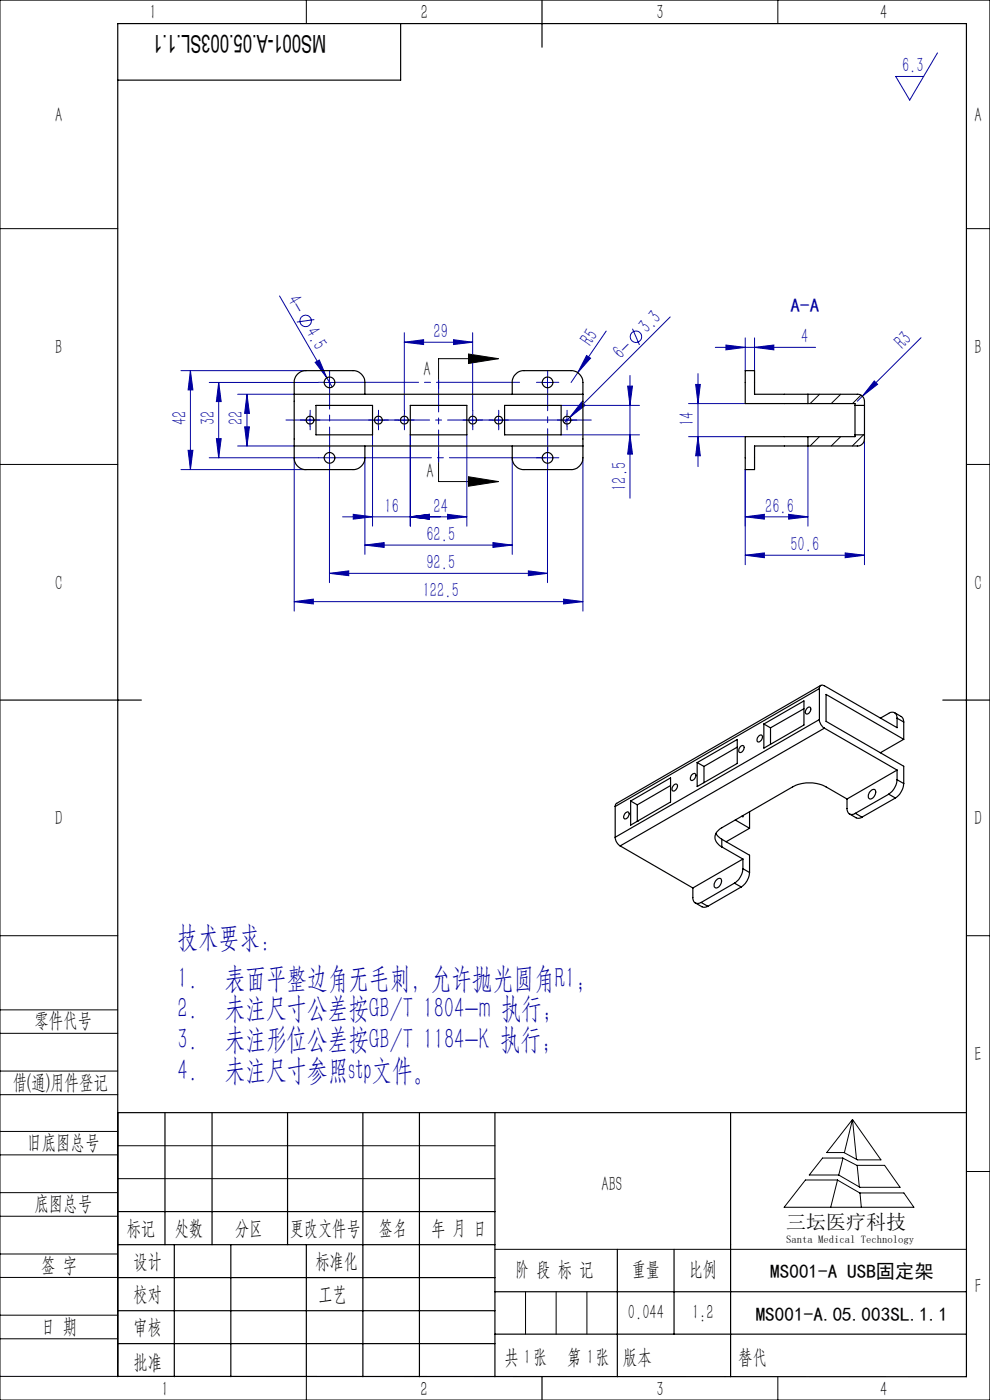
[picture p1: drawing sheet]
<svg xmlns="http://www.w3.org/2000/svg" width="210mm" height="297mm" viewBox="0 0 210 297" stroke-linecap="round" stroke-linejoin="round" font-family="sans-serif">
<g fill="none" stroke="#0000a0" stroke-width=".21">
<path d="M198.9 11.2l-5.9 10-3-5h5.9M38.4 78.6h26.5M40.4 78.6l.5 4.1h-1zM40.4 78.6v21M59.3 62.8l10 17.3M66.7 67.8l-3.7 .5M66.9 76.9l.8-.5 1.6 3.7zM69.9 79.9v2.5M85.8 72.6l4.1-.5v1zM85.8 70.6v16.5M85.8 72.6h14.5M96.2 72.1l4.1 .5-4.1 .5z"/>
<path d="M100.3 70.6v16.5M116.1 79.9v2.5M122.6 79.1l-1.5 2M124.4 75.4l.9 .6-2.7 3.1zM128.6 70.2l-6 8.9M133.6 79.7v26M134.2 69.7l1.4 3.5M142.2 67.2l-22.5 22.5M148.1 79.3v19.7M151.7 73.7h21.3M154 73.2l4.1 .5-4.1 .5zM158.1 71.7v6.9"/>
<path d="M160.1 73.7l4-.5v1zM160.1 71.7v6.9M195.4 71.6l-13.5 13.5M38.4 99.6h26.5M39.9 95.5h1l-.5 4.1zM44.4 97.1h23.1M44.4 81.1h23.1M45.9 93.1h1l-.5 4zM46.4 81.1v16M46.4 81.1l.5 4.1h-1zM50.4 83.6h12M50.4 94.6h12"/>
<path d="M51.9 90.6h1l-.5 4zM52.4 83.6v11M52.4 83.6l.5 4.1h-1zM62.4 97.1v32.5M64.5 89.1h2.5M65.8 87.9v2.5M68.7 97.1h2.5M68.7 81.1h2.5M69.3 80.1l1.1 2M69.9 99.5v24.1M69.9 95.9v2.5M77.4 97.1v20.5"/>
<path d="M79 92.2v19.4M79 89.1h2.5M80.3 87.9v2.5M84.5 89.1h2.5M85.8 87.9v2.5M87 92.2v19.4M99 89.1h2.5M99 92.2v19.4M100.3 87.9v2.5M104.5 89.1h2.5M105.8 87.9v2.5M108.7 97.1v20.5"/>
<path d="M114.9 97.1h2.5M114.9 81.1h2.5M116.1 99.5v24.1M116.1 95.9v2.5M119 86h16.6M119 92.2h16.6M119 89.1h2.5M120.3 87.9v2.5M123.4 85.3l.7 .7-3.2 2.5zM123.6 97.1v32.5M133.1 81.9h1.1l-.6 4.1zM133.6 92.2l.6 4.1h-1.1z"/>
<path d="M146 85.6h12.1M146 92.6h12.1M147.6 81.6h1l-.5 4zM148.1 92.6l.5 4.1h-1zM158.1 99.6v20.2M171.4 94.6v17M183.4 93.1v26.7M185.5 80.8l.7 .7-3.3 2.6zM72.7 109.6h26.3M74.9 109.1l4.1 .5-4.1 .5zM77.4 115.6l4.1-.5v1zM77.4 115.6h31.3"/>
<path d="M87 109.6l4.1-.5v1zM94.9 109.1l4.1 .5-4.1 .5zM104.6 115.1l4.1 .5-4.1 .5zM158.1 109.6l4-.5v1zM158.1 109.6h13.3M158.1 117.8l4-.5v1zM158.1 117.8h25.3M167.3 109.1l4.1 .5-4.1 .5zM179.3 117.3l4.1 .5-4.1 .5zM62.4 127.6l4.1-.5v1zM62.4 127.6h61.2M69.9 121.6l4.1-.5v1z"/>
<path d="M69.9 121.6h46.2M112.1 121.1l4 .5-4 .5zM119.6 127.1l4 .5-4 .5z"/>
<circle cx="64.8" cy="68.1" r="1.22"/>
<circle cx="134.9" cy="71.4" r="1.2"/>
</g>
<g fill="none" stroke="#000" stroke-width=".21">
<path d="M0 0h210v297h-210zM65 0v5M165 0v5M0 48.5h25M205 48.5h5M99.4 75.1l6.3 1-6.3 1zM105.7 76.1h-12.7v6.3M0 98.5h25M93 95.8v6.4h12.7M205 98.5h5M99.4 101.1l6.3 1.1-6.3 .9zM0 198.5h25"/>
<path d="M205 198.5h5M0 214.2h25M0 219.2h25M0 232.2h25M0 227.2h25M25 236v56h-25M180.8 237.5l6.1 8.6h-5l-2.9-1.6h-3.6zM180.8 237.5l-1.7 7M180.8 237.5l.9 8.5M0 245h25M0 240h25M0 258h25"/>
<path d="M0 253h25M25 243.1h80M25 250h80M170.9 250.3h6.7l4.8 2.8h9.3l2.2 3h-27.6zM174.5 245.7h4.3l3 1.5h5.8l3.3 4.7h-8.5l-4.5-2.6h-6.2zM177.7 250.3l-1.5 5.8M178.8 245.7l-.9 3.6M181.8 247.2l.5 4.6M182.4 253.1l.3 3M205 248.5h5M0 271h25M0 266h25"/>
<path d="M0 279h25M105 265h100M111.5 274v9M118 274v9M124.5 274v9M0 284h25M65 292.1v4.9M153.7 292h.1M165 292v5"/>
</g>
<g fill="none" stroke="#0000a0" stroke-width=".21" stroke-dasharray="30.5 1.3 1.3 1.3">
<path d="M69.9 79.9v-1.2M116.2 79.9v-1.2M64.5 89.1h-.8M65.8 87.9v-.9M65.8 90.4v.8M67 89.1h.9M68.7 97.1h-1.2M68.7 81.1h-1.2M69.9 95.9v-1.2M69.9 98.4v1.1M79 89.1h-.8M80.3 87.9v-.9"/>
<path d="M80.3 90.4v.8M81.5 89.1h.9M84.5 89.1h-.8M85.8 87.9v-.9M85.8 90.4v.8M87 89.1h.9M99 89.1h-.8M100.3 87.9v-.9M100.3 90.4v.8M101.5 89.1h.9M104.5 89.1h-.8M105.8 87.9v-.9"/>
<path d="M105.8 90.4v.8M107 89.1h.9M114.9 97.1h-1.1M114.9 81.1h-1.1M116.2 95.9v-1.2M116.2 98.4v1.1M117.4 97.1h1.1M117.4 81.1h1.1M119 89.1h-.8M120.3 87.9v-.9M120.3 90.4v.8M121.5 89.1h.9"/>
</g>
<path d="M71.2 97.1h44.5" fill="none" stroke="#0000a0" stroke-width=".21" stroke-dasharray="30.5 1.3 1.3 1.3" stroke-dashoffset="10.1"/>
<path d="M116.2 82.4v13.3" fill="none" stroke="#0000a0" stroke-width=".21" stroke-dasharray="30.5 1.3 1.3 1.3" stroke-dashoffset="25.7"/>
<path d="M69.9 82.4v12.6" fill="none" stroke="#0000a0" stroke-width=".21" stroke-dasharray="30.5 1.3 1.3 1.3" stroke-dashoffset="26.1"/>
<path d="M71.2 81.1h39" fill="none" stroke="#0000a0" stroke-width=".21" stroke-dasharray="30.5 1.3 1.3 1.3" stroke-dashoffset="12.9"/>
<path d="M60.4 89.1h65.3" fill="none" stroke="#0000a0" stroke-width=".21" stroke-dasharray="30.5 1.3 1.3 1.3" stroke-dashoffset="-.2"/>
<path d="M93 98.1v-17.5" fill="none" stroke="#0000a0" stroke-width=".21" stroke-dasharray="30.5 1.3 1.3 1.3" stroke-dashoffset="23.6"/>
<g fill="none" stroke="#000" stroke-width=".25">
<path d="M85 5v12h-60M115 0v10M0 148.5h30M200 148.5h10M25 236h180M35 236v28.1M45 236v28.1M61 236v28.1M77 236v56.1M89 236v56.1M105 236v56.1M155 236v56.1"/>
<path d="M25 257h80M25 264.1h80M25 271h80M25 278.1h80M37 264.1v28M49 264.1v28M65 264.1v28M105 274h100M131 265v27.1M143 265v18M25 292l180 .1v-287.1h-180v287.1M25 285h80"/>
<path d="M105 283h100M115 292v5"/>
</g>
<path d="M99.4 75.1l6.3 1-6.3 1zM99.4 101.1l6.3 1.1-6.3 .9z" fill="#000"/>
<g fill="#0000a0">
<path d="M66.9 76.9l.8-.5 1.6 3.7z"/>
<path d="M185.5 80.8l.7 .7-3.3 2.6z"/>
<path d="M123.4 85.3l.7 .7-3.2 2.5z"/>
<path d="M124.4 75.4l.9 .6-2.7 3.1z"/>
<path d="M167.3 109.1l4.1 .5-4.1 .5zM158.1 109.6l4-.5v1z"/>
<path d="M94.9 109.1l4.1 .5-4.1 .5zM87 109.6l4.1-.5v1zM87 109.6l4.1-.5v1zM74.9 109.1l4.1 .5-4.1 .5z"/>
<path d="M62.4 127.6l4.1-.5v1zM119.6 127.1l4 .5-4 .5zM85.8 72.6l4.1-.5v1zM96.2 72.1l4.1 .5-4.1 .5zM77.4 115.6l4.1-.5v1zM104.6 115.1l4.1 .5-4.1 .5zM69.9 121.6l4.1-.5v1zM112.1 121.1l4 .5-4 .5z"/>
<path d="M160.1 73.7l4-.5v1zM154 73.2l4.1 .5-4.1 .5z"/>
<path d="M52.4 83.6l.5 4.1h-1zM51.9 90.6h1l-.5 4zM46.4 81.1l.5 4.1h-1zM45.9 93.1h1l-.5 4zM133.1 81.9h1.1l-.6 4.1zM133.6 92.2l.6 4.1h-1.1zM147.6 81.6h1l-.5 4zM148.1 92.6l.5 4.1h-1z"/>
<path d="M40.4 78.6l.5 4.1h-1zM39.9 95.5h1l-.5 4.1z"/>
<path d="M158.1 117.8l4-.5v1zM179.3 117.3l4.1 .5-4.1 .5z"/>
</g>
<g fill="none" stroke="#000" stroke-width=".25">
<path d="M62.4 83.6v11M62.4 83.6v-2.5a2.47 2.47 0 0 1 2.5-2.5h10a2.53 2.53 0 0 1 2.5 2.5v2.5M62.4 94.6v2.5a2.47 2.47 0 0 0 2.5 2.5h10a2.53 2.53 0 0 0 2.5-2.5v-2.5M62.4 83.6h61.2M62.4 94.6h61.2M67 86h12v6.2h-12zM87 86h12v6.2h-12zM107 86h12v6.2h-12zM108.7 83.6v-2.5a2.53 2.53 0 0 1 2.5-2.5h9.9a2.53 2.53 0 0 1 2.5 2.5v2.5M108.7 94.6v2.5a2.53 2.53 0 0 0 2.5 2.5h9.9a2.53 2.53 0 0 0 2.5-2.5v-2.5M123.6 83.6v11M171.4 83.6h10.5a1.49 1.49 0 0 1 1.5 1.5v8a1.5 1.5 0 0 1-1.5 1.5h-10.5"/>
<path d="M171.4 83.6h-11.3v-5h-2v7h13.3M171.4 92.6h-13.3v7h2v-5h11.3M171.4 83.6v2M171.4 92.6v2M171.4 85.6h10v7h-10M181.4 92.2h2M181.4 86h2M156.4 158.5l-7.1 4.1M157 158.4a.46 .46 0 0 1 .7-.2 .46 .46 0 0 1 .1 .7 .67 .67 0 0 1-.3 .6 .67 .67 0 0 1-.8 0v-.6zM160.9 156.2a.48 .48 0 0 1 .8-.2 .48 .48 0 0 1-.1 .8 .65 .65 0 0 1-1 .5v-.6zM162 153.6l8.5-4.9v5.1l-8.5 4.9zM162 153.6l1.4 .8"/>
<path d="M163.4 154.4v3.5M170.5 150.4l-7.1 4M171.2 150.3a.46 .46 0 0 1 .6-.3 .46 .46 0 0 1 .1 .7 .64 .64 0 0 1-.3 .7 .64 .64 0 0 1-.7-.2v-.5zM173.8 152.6a2.38 2.38 0 0 0 1.1 1.9M173.8 146.1a.64 .64 0 0 1 .3-.7 .64 .64 0 0 1 .8 .1l15.4 8.9v-2M173.8 146.1v6.5M173.8 152.6l-43.3 25M173.8 146.1l-43.3 25M174.1 145.4l-43.4 25.1-.2 .6M174.9 154.5l15.4 8.9M174.9 154.5l-43.3 25M186.7 152.4l1.8-1.1a1.07 1.07 0 0 1 1.3-.1 1.07 1.07 0 0 1 .5 1.2"/>
<path d="M189.8 151.2l1.5 .9 .3 .4 .1 .7M190.3 152.4l1.4 .8M191.7 156.8l-16.5-9.5v5.7l16.5 9.6v3.6M191.7 153.2v3.6M191.7 156.8l-5 2.9M130.5 177.6a2.25 2.25 0 0 0 1.1 1.9M130.5 171.1v6.5M131.6 179.5l15.4 8.9M132.6 172.5a.49 .49 0 0 1 .8-.2 .49 .49 0 0 1-.1 .8 .52 .52 0 0 1-.4 .6 .52 .52 0 0 1-.6-.4zM133.8 169.9l8.4-4.9v5.1l-8.4 4.9zM133.8 169.9l1.4 .8M135.2 174.2h.1"/>
<path d="M135.2 170.7v3.5M142.2 166.6l-7 4.1M142.9 166.6a.48 .48 0 0 1 .7-.2 .48 .48 0 0 1 0 .8 .65 .65 0 0 1-1 .5v-.6zM146.8 164.4a.5 .5 0 0 1 .7-.2 .5 .5 0 0 1 0 .8 .52 .52 0 0 1-.5 .5 .52 .52 0 0 1-.6-.3zM147.9 161.8l8.5-4.9v5.1l-8.5 4.9zM147.9 161.8l1.4 .8M149.3 162.6v3.4M151.9 176.8l.4 .6 .8 .6M153.1 179.7l4.5 2.5M153.1 178v1.7M153.1 178l5.9 3.4v3.7M156 174l3 1.7"/>
<path d="M157.6 173v.3l-.2-.2M159 175.7l-5 2.9M159 172.2v3.5M179.7 169.5l-4.5-2.6a7.8 7.8 0 0 0-7.1 0l-15 8.7a2.1 2.1 0 0 0-1 3.2l1 .9M179.7 169.5v2a1.07 1.07 0 0 0 .5 1.2 1.07 1.07 0 0 0 1.2-.2M180.2 172.7l1.6 .9h.6l.4-.2M181.4 172.5l1.4 .9M184.8 167.7a.58 .58 0 0 1 .9-.1 .58 .58 0 0 1 0 .8 1.06 1.06 0 0 1-1.4 1 1.33 1.33 0 0 1 .5-1.7zM188.5 168.5l-7.1 4M188.5 168.5l1.4 .8M189.9 169.3l-7.1 4.1M190.3 165.4a4.1 4.1 0 0 1-1.8 3.1"/>
<path d="M190.3 165.4l1.4 .8M190.3 163.4v2M190.3 163.4l-10.6 6.1M191.7 166.2a4.1 4.1 0 0 1-1.8 3.1M147 188.4v2a1.09 1.09 0 0 0 .5 1.2 1.09 1.09 0 0 0 1.2-.2M147.5 191.6l1.6 .8 1-.1M148.7 191.4l1.4 .9M152 186.7a.6 .6 0 0 1 .8-.3 .6 .6 0 0 1 .2 .9 1.06 1.06 0 0 1-1.4 .9 1.22 1.22 0 0 1 .4-1.5zM155.8 187.4l-7.1 4M155.8 187.4l1.4 .8M157.2 188.2l-7.1 4.1M157.6 184.3a4 4 0 0 1-1.8 3.1"/>
<path d="M157.6 182.2l-10.6 6.2M157.6 184.3l1.4 .8M157.6 182.2v2.1M159 185.1a3.9 3.9 0 0 1-1.8 3.1"/>
<circle cx="65.8" cy="89.1" r=".83"/>
<circle cx="69.9" cy="81.1" r="1.12"/>
<circle cx="69.9" cy="97.1" r="1.12"/>
<circle cx="80.3" cy="89.1" r=".83"/>
<circle cx="85.8" cy="89.1" r=".83"/>
<circle cx="100.3" cy="89.1" r=".83"/>
<circle cx="105.8" cy="89.1" r=".83"/>
<circle cx="116.1" cy="81.1" r="1.12"/>
<circle cx="116.1" cy="97.1" r="1.12"/>
<circle cx="120.3" cy="89.1" r=".83"/>
</g>
<path d="M173.8 92.6l-2 2M173.8 83.6l-2 2M178.3 83.6l-2 2M178.3 92.6l-2 2M182.6 83.8l-1.8 1.8M183.2 92.2l-2.4 2.4" fill="none" stroke="#000" stroke-width=".21"/>
<g font-size="6.3" fill="#0000a0">
<text x="37.7" y="200.9">技术要求：</text>
<text x="37.7" y="209.5">1.</text>
<text x="47.7" y="209.5">表面平整边角无毛刺，允许抛光圆角R1；</text>
<text x="37.7" y="216">2.</text>
<text x="47.7" y="216">未注尺寸公差按GB/T 1804-m 执行；</text>
<text x="37.7" y="222.5">3.</text>
<text x="47.7" y="222.5">未注形位公差按GB/T 1184-K 执行；</text>
<text x="37.7" y="229">4.</text>
<text x="47.7" y="229">未注尺寸参照stp文件。</text>
</g>
<text font-size="5.2" x="69.2" y="7.3" transform="rotate(-180 69.2 7.3)">MS001-A.05.003SL.1.1</text>
<g font-size="4.4" fill="#010000">
<text x="31.7" y="4.1">1</text>
<text x="89.2" y="4.1">2</text>
<text x="139.2" y="4.1">3</text>
<text x="186.7" y="4.1">4</text>
<text x="156.6" y="289.5">替代</text>
</g>
<g font-size="4.4" fill="#0000a0">
<text x="191.3" y="15.3">6.3</text>
<text x="60.8" y="63.7" transform="rotate(60 60.8 63.7)">4-</text>
<text x="64.7" y="70.4" transform="rotate(60 64.7 70.4)">4.5</text>
<text x="92" y="71.7">29</text>
<text x="137.3" y="70.9" transform="rotate(-45 137.3 70.9)">3.3</text>
<text x="125.3" y="73.6" transform="rotate(-56 125.3 73.6)">R5</text>
<text x="131.7" y="76.5" transform="rotate(-45 131.7 76.5)">6-</text>
<text x="170" y="72.8">4</text>
<text x="191.5" y="74.3" transform="rotate(-45 191.5 74.3)">R3</text>
<text x="39.5" y="90.3" transform="rotate(-90 39.5 90.3)">42</text>
<text x="45.5" y="90.3" transform="rotate(-90 45.5 90.3)">32</text>
<text x="51.5" y="90.3" transform="rotate(-90 51.5 90.3)">22</text>
<text x="147.2" y="90.4" transform="rotate(-90 147.2 90.4)">14</text>
<text x="132.8" y="104.1" transform="rotate(-90 132.8 104.1)">12.5</text>
<text x="81.6" y="108.7">16</text>
<text x="92" y="108.7">24</text>
<text x="162.3" y="108.7">26.6</text>
<text x="90.4" y="114.7">62.5</text>
<text x="167.7" y="116.9">50.6</text>
<text x="90.4" y="120.7">92.5</text>
<text x="89.7" y="126.7">122.5</text>
</g>
<g font-size="4.4">
<text x="11.7" y="25.9">A</text>
<text x="206.7" y="25.9">A</text>
<text x="11.7" y="75.1">B</text>
<text x="206.7" y="75.1">B</text>
<text x="89.8" y="79.7">A</text>
<text x="90.5" y="101.4">A</text>
<text x="11.7" y="125.1">C</text>
<text x="206.7" y="125.1">C</text>
<text x="11.7" y="175.1">D</text>
<text x="206.7" y="175.1">D</text>
<text x="7.3" y="217.9">零件代号</text>
<text x="206.7" y="225.1">E</text>
<text x="2.7" y="231">借(通)用件登记</text>
<text x="5.8" y="243.7">旧底图总号</text>
<text x="7.3" y="256.8">底图总号</text>
<text x="127.6" y="252.6">ABS</text>
<text x="26.9" y="261.9">标记</text>
<text x="37.1" y="261.9">处数</text>
<text x="49.9" y="261.9">分区</text>
<text x="61.5" y="261.9">更改文件号</text>
<text x="80.4" y="261.9">签名</text>
<text x="91.5" y="261.9">年 月 日</text>
<text x="8.7" y="269.8">签 字</text>
<text x="28.3" y="268.9">设计</text>
<text x="66.9" y="268.9">标准化</text>
<text x="109.3" y="270.8">阶 段 标 记</text>
<text x="134" y="270.8">重量</text>
<text x="146.1" y="270.8">比例</text>
<text x="206.8" y="274.4">F</text>
<text x="28.3" y="276">校对</text>
<text x="67.6" y="276">工艺</text>
<text x="133.2" y="279.8">0.044</text>
<text x="146.8" y="279.8">1:2</text>
<text x="8.7" y="282.9">日 期</text>
<text x="28.3" y="283">审核</text>
<text x="28.3" y="290.4">批准</text>
<text x="107" y="289.5">共 张</text>
<text x="111.1" y="289.5">1</text>
<text x="120.3" y="289.5">第 张</text>
<text x="124.5" y="289.5">1</text>
<text x="132.1" y="289.5">版本</text>
<text x="34.2" y="296.1">1</text>
<text x="89.2" y="296.2">2</text>
<text x="139.2" y="296.2">3</text>
<text x="186.7" y="296.2">4</text>
</g>
<text font-size="4.2" x="166.8" y="260.7">三坛医疗科技</text>
<text font-size="4.1" fill="#0000a0" x="167.7" y="66.2">A-A</text>
<g font-size="4.1">
<text x="163.4" y="271.1">MS001-A USB固定架</text>
<text x="160.3" y="280.2">MS001-A.05.003SL.1.1</text>
</g>
<text font-size="2.3" x="166.8" y="263.6">Santa Medical Technology</text>
</svg>
